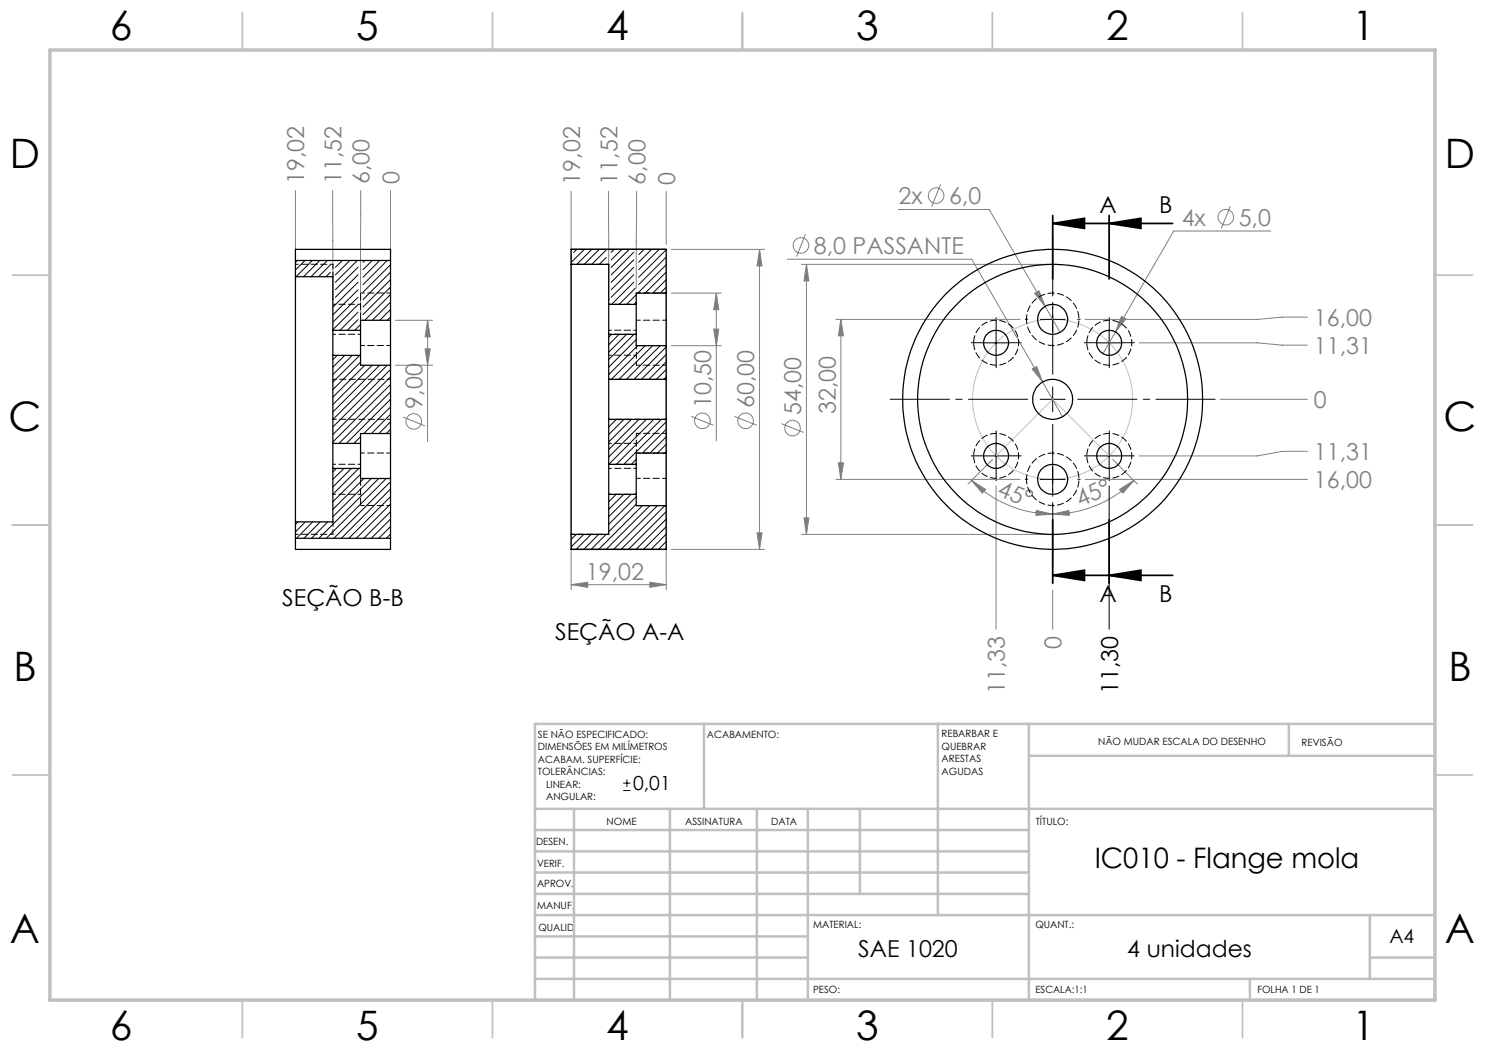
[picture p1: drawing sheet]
<svg xmlns="http://www.w3.org/2000/svg" width="297mm" height="210mm" viewBox="0 0 297 210" stroke-linecap="round" stroke-linejoin="round" font-family="sans-serif">
<g fill="none" stroke="#808080" stroke-width=".2">
<path d="M59.1 38.1v13.8M66.5 38.1l.1 21.8M72.1 38.1v26.9M78.1 38.1v13M114.2 38.3v79.7M121.7 38.3v21.6M127.3 38.3l-.1 19.3M133.2 38.3v10.6M188.1 36.9l-1.8 4.4M133.2 50.9v67.1M134.3 58.6h10M134.3 49.9h18.6"/>
<path d="M143.3 58.6l.5 3.3h-1.1zM143.3 58.6v29.6M151.9 49.9l.5 3.3h-1zM151.9 49.9v60M157.5 51.8h36.8l14.2 24.6M160.3 52.9h49.2M161.1 46.9l-1.8 4.4M161.3 52.9l.5 3.3h-1zM161.3 52.9v54M179.7 41.9h18.1l14.2 24.6M206.9 58.7l.9-.5 1.2 3.1zM246.1 41.2l-1.8 4.5"/>
<path d="M254.2 46.2h-19.5l-14.1 24.5M79.1 64.1h7.4M79.1 73.1h7.4M85 69.8h1l-.5 3.3zM85.5 64.1l.5 3.3h-1zM85.5 64.1v24.2M134.3 69.1h10M142.7 65.8h1.1l-.5 3.3zM167.2 63.9h36.8M168.2 63.9v32M168.2 63.9l.5 3.3h-1zM206.4 73.8l.9-.5 1.2 3.1z"/>
<path d="M208.5 76.4l4 7M224.3 63.3l.9 .5-2.1 2.6zM227.8 68.6h23.7l5 .4h5M244 79.9h17.5M261.5 63.4h-5l-5 .5h-34.5M80.5 83.4l4.5 1.8M138.3 83.3l4.4 1.7M146.9 83.3l4.4 1.7M156.3 84.7l4.4 1.8M167.2 95.9h36.8M167.7 92.6h1l-.5 3.3zM194.3 96.1l2.8 1.8-.6 .7z"/>
<path d="M194.3 96.1a23.1 23.1 0 0 0 16.2 6.7M198.5 91.9l-4.9 4.9M199.2 97.2v28.7M217 95.9h44.5M222.5 91.9l5 4.9M223.9 97.9l2.9-1.8-2.2 2.5zM226.8 96.1a23.1 23.1 0 0 1-16.3 6.7M261.5 90.3h-5l-5 .9h-23.7M114.2 116.9l3.3-.5v1.1zM114.2 116.9h19M130 116.4l3.2 .5-3.2 .6zM134.3 109.9h18.6"/>
<path d="M151.4 106.6h1l-.5 3.3zM160.3 106.9h49.2M160.8 103.6h1l-.5 3.3zM207.3 102.1l3.2 .7-3.3 .3zM210.5 102.8l3.3-.7 .1 1zM210.5 118.1v7.8"/>
<circle cx="187.2" cy="39.1" r="1.56"/>
<circle cx="160.2" cy="49.1" r="1.55"/>
<circle cx="245.2" cy="43.4" r="1.55"/>
<circle cx="82.8" cy="84.3" r="1.55"/>
<circle cx="140.5" cy="84.2" r="1.55"/>
<circle cx="149.1" cy="84.2" r="1.56"/>
<circle cx="158.5" cy="85.6" r="1.56"/>
</g>
<g fill="none" stroke="#000" stroke-width=".2">
<path d="M196.7 68.6h5M199.2 66.1v5M208 79.9h5M208 63.9h5M210.5 61.4v5M210.5 77.4v5M219.4 68.6h4.9M221.8 66.1v5M196.7 91.2h5M199.2 88.7v5M208 95.9h5M210.5 93.4v5"/>
<path d="M219.4 91.2h4.9M221.8 88.7v5M221.8 97.2v28.7M124.6 158.1h1.5M124.6 156.6h1.5M125.4 155.9v1.5"/>
</g>
<path d="M210.5 44.7l6.4-1v2zM210.5 44.7h24M210.5 43.1v12.7M221.8 44.7l6.4-1v2zM221.8 43.1v12.7M210.5 115.1l6.4-1.1v2.1zM210.5 115.1h24M210.5 104v12.7M221.8 115.1l6.4-1.1v2.1zM221.8 104v12.7" fill="none" stroke="#000" stroke-width=".35"/>
<g fill="none" stroke="#c0c0c0" stroke-width=".2">
<path d="M199.2 91.2l11.3-11.3 11.3 11.3"/>
<circle cx="210.5" cy="79.9" r="16"/>
</g>
<path d="M205.5 79.9h-27.5M210.5 74.9v-27.5M215.5 79.9h27.5M210.5 84.9v27.5" fill="none" stroke="#000" stroke-width=".2" stroke-dasharray="15.2 1.3 1.3 1.3" stroke-dashoffset="3.4"/>
<g fill="none" stroke="#000" stroke-width=".2" stroke-dasharray="15.2 1.3 1.3 1.3">
<path d="M210.5 58.9v-.5M196.7 68.5h-2.5M199.2 66v-2.5M199.2 71v2.5M201.7 68.5h2.5M205.5 63.9h-.5M210.5 68.9v.5M215.5 63.9h.5M219.4 68.5h-2.5M221.9 66v-2.5M221.9 71v2.5M224.4 68.5h2.5"/>
<path d="M196.7 91.2h-2.5M199.2 88.7v-2.5M199.2 93.7v2.5M201.7 91.2h2.5M205.5 95.9h-.5M210.5 90.9v-.5M215.5 95.9h.5M219.4 91.2h-2.5M221.9 88.7v-2.5M221.9 93.7v2.5M224.4 91.2h2.5M210.5 100.9v.5"/>
</g>
<g fill="none" stroke="#c0c0c0" stroke-width=".35">
<path d="M48.5 2.5v7.5M98.5 2.5v7.5M148.5 2.5v7.5M198.5 2.5v7.5M248.5 2.5v7.5M2.5 55h7.5M287 55h7.5M2.5 105h7.5M287 105h7.5M2.5 155h7.5M287 155h7.5M48.5 200v7.5"/>
<path d="M98.5 200v7.5M148.5 200v7.5M198.5 200v7.5M248.5 200v7.5"/>
</g>
<g fill="none" stroke="#c0c0c0" stroke-width=".5">
<path d="M140.8 144.8v17M187.6 144.8v38.2M205.8 144.8v55.2M205.8 151.2h81.2M257.8 144.8v6.4M287 144.8h-180v55.2M107 161.8h180M107 178.8h98.8M107 174.5h98.8M107 170.3h98.8M107 166h98.8M114.8 161.8v38.2"/>
<path d="M134 161.8v38.2M151.4 161.8v38.2M161.6 161.8v38.2M172 161.8v17M107 195.8h180M107 191.5h54.6M107 187.3h54.6M107 183h180M250 195.8v4.2M274 191.5h13M274 183v12.8"/>
</g>
<path d="M10 10h277v190h-277z" fill="none" stroke="#c0c0c0" stroke-width=".7"/>
<g fill="#000">
<path d="M210.5 44.7l6.4-1v2zM210.5 115.1l6.4-1.1v2.1z"/>
<path d="M221.8 44.7l6.4-1v2zM221.8 115.1l6.4-1.1v2.1z"/>
</g>
<g fill="#808080">
<path d="M210.5 102.8l3.3-.7 .1 1zM223.9 97.9l2.9-1.8-2.2 2.5z"/>
<path d="M194.3 96.1l2.8 1.8-.6 .7zM207.3 102.1l3.2 .7-3.3 .3z"/>
<path d="M130 116.4l3.2 .5-3.2 .6zM114.2 116.9l3.3-.5v1.1z"/>
<path d="M206.4 73.8l2.1 2.6-1.2-3.1zM206.9 58.7l2.1 2.6-1.2-3.1zM224.3 63.3l-1.2 3.1 2.1-2.6z"/>
<path d="M167.7 92.6h1l-.5 3.3zM168.2 63.9l.5 3.3h-1z"/>
<path d="M142.7 65.8h1.1l-.5 3.3zM143.3 58.6l.5 3.3h-1.1z"/>
<path d="M161.3 52.9l.5 3.3h-1zM160.8 103.6h1l-.5 3.3zM151.9 49.9l.5 3.3h-1zM151.4 106.6h1l-.5 3.3zM85.5 64.1l.5 3.3h-1zM85 69.8h1l-.5 3.3z"/>
</g>
<g fill="none" stroke="#000" stroke-width=".25">
<path d="M59.1 52.1v-2.2h19v2.2M59.1 55.3v49.1M59.1 55.3h7.5v10.8M59.1 52.1v3.2M59.1 52.1h19M78.1 52.1v12M114.2 52.9v54M114.2 52.9v-3h19v8.7M114.2 52.9h7.5v8M133.2 58.6v10.5M133.2 58.6h-6v2.3M66.6 66.1v5"/>
<path d="M66.6 71.1v17.6M66.6 71.1h5.5M66.6 66.1h5.5M72.1 66.1v5M72.1 71.1v2h6M78.1 64.1v9M78.1 64.1h-6v2M78.1 73.1v13.6M121.7 75.9v8M121.7 60.9v6M121.7 60.9h5.5M121.7 66.9v9"/>
<path d="M121.7 66.9h5.5M121.7 75.9h11.5M127.2 60.9v6M127.2 66.9v2.2h6M133.2 75.9v8M133.2 69.1v6.8M66.6 88.7v5M66.6 93.7v10.7h-7.5M66.6 93.7h5.5M66.6 88.7h5.5M72.1 88.7v5M72.1 93.7v2h6"/>
<path d="M78.1 86.7v9M78.1 86.7h-6v2M78.1 95.7v12M121.7 92.9v6M121.7 83.9v9M121.7 98.9v8h-7.5M121.7 98.9h5.5M121.7 83.9h11.5M121.7 92.9h5.5M127.2 92.9v6M127.2 98.9v2.2h6M133.2 90.6v10.5"/>
<path d="M133.2 90.6h-6v2.3M133.2 83.9v6.7M59.1 107.7v2.2h19v-2.2M59.1 107.7h19M59.1 104.4v3.3M133.2 101.1v8.8h-19v-3"/>
<circle cx="199.2" cy="68.6" r="2.5"/>
<circle cx="210.5" cy="79.9" r="4"/>
<circle cx="210.5" cy="79.9" r="30"/>
<circle cx="210.5" cy="79.9" r="27"/>
<circle cx="210.5" cy="63.9" r="3"/>
<circle cx="221.8" cy="68.6" r="2.49"/>
<circle cx="199.2" cy="91.2" r="2.5"/>
<circle cx="210.5" cy="95.9" r="2.99"/>
<circle cx="221.8" cy="91.2" r="2.49"/>
</g>
<path d="M72.1 58.6v5.4M194.7 68.5a4.5 4.5 0 0 1 6.6-3.9 4.5 4.5 0 0 1 .5 7.7 4.5 4.5 0 0 1-7-3.2l-.1-.6M217.4 68.5a4.5 4.5 0 0 1 6.6-3.9 4.5 4.5 0 0 1 .4 7.7 4.5 4.5 0 0 1-7-3.2v-.6M72.1 95.7v5.4M194.7 91.2a4.5 4.5 0 0 1 6.6-4 4.5 4.5 0 0 1 .5 7.7 4.5 4.5 0 0 1-7-3.2l-.1-.5M217.4 91.2a4.5 4.5 0 0 1 6.6-4 4.5 4.5 0 0 1 .4 7.7 4.5 4.5 0 0 1-7-3.2v-.5" fill="none" stroke="#000" stroke-width=".2" stroke-dasharray="1.3 .6" stroke-dashoffset="-.2"/>
<path d="M66.6 55.3v-2.4M205.3 63.9a5.3 5.3 0 0 1 7.7-4.7 5.3 5.3 0 0 1 .5 9 5.3 5.3 0 0 1-8.2-3.8v-.5M205.3 95.9a5.3 5.3 0 0 1 7.7-4.7 5.3 5.3 0 0 1 .5 9 5.3 5.3 0 0 1-8.2-3.8v-.5M66.6 106.9v-2.5" fill="none" stroke="#000" stroke-width=".2" stroke-dasharray="1.3 .6" stroke-dashoffset=".3"/>
<g fill="none" stroke="#000" stroke-width=".2">
<path d="M59.5 52.1l-.4 .4M61 52.1l-1.9 1.9M62.5 52.1l-3.3 3.2M64 52.1l-3.3 3.2M65.5 52.1l-3.3 3.2M66.1 53l-2.4 2.3M66.1 54.5l-.9 .8M66.7 59.9l-.1 .1M68.5 52.1l-1.4 1.4M70 52.1l-2.9 2.9M71.5 52.1l-4.4 4.4M71.6 53.4l-4.5 4.6"/>
<path d="M71.6 55l-4.5 4.5M71.6 56.4l-5 5M71.6 58l-5 5M71.6 59.4l-5 5M73 52.1l-.4 .3M74.4 52.1l-1.8 1.8M76 52.1l-3.4 3.3M77.4 52.1l-4.8 4.8M78.1 52.9l-5.5 5.5M78.1 54.4l-5.5 5.5M78.1 55.9l-5.5 5.5M78.1 57.4l-5.5 5.5"/>
<path d="M78.1 58.9l-5.1 5.2M115.4 49.9l-.7 .6M116.9 49.9l-2.7 2.6M118.4 49.9l-3 3M119.8 49.9l-3 3M121.2 50l-2.8 2.9M121.2 51.5l-1.4 1.4M121.8 59.9l-.1 .1M122.8 49.9l-.6 .6M124.4 49.9l-2.2 2.1M125.8 49.9l-3.6 3.6M126.8 50.4l-4.6 4.6"/>
<path d="M126.8 53.4l-4.6 4.6M126.8 56.4l-4.5 4.5M126.8 52l-4.6 4.5M126.8 55l-4.6 4.5M127.1 57.6l-3.3 3.3M127.2 58.9l-1.9 2M128.8 49.9l-1.1 1M130.3 49.9l-2.6 2.5M131.8 49.9l-4.1 4M133.2 55.9l-2.6 2.7M133.2 49.9l-5.5 5.5M133.2 51.4l-5.5 5.5"/>
<path d="M133.2 52.9l-5.6 5.7M133.2 54.4l-4.2 4.2M133.2 57.4l-1.2 1.2M67.5 71.1l-.9 .8M69 71.1l-2.4 2.3M70.4 71.1l-3.8 3.8M71.6 60.9l-5 5.1M71.6 63.9l-2.1 2.2M71.6 62.4l-3.6 3.7M71.9 71.1l-5.3 5.3M72 65l-1.1 1.1M72.1 72.4l-5.5 5.5"/>
<path d="M73 73.1l-6.4 6.3M74.4 73.1l-7.8 7.8M75.9 73.1l-9.3 9.3M77.4 73.1l-10.8 10.8M78.1 73.9l-11.5 11.5M78.1 75.4l-11.5 11.5M78.1 76.9l-11.5 11.5M78.1 78.4l-10.3 10.3M78.1 79.9l-8.8 8.8M78.1 60.4l-3.6 3.7M78.1 61.9l-2.1 2.2M78.1 63.4l-.7 .7"/>
<path d="M122.3 66.9l-.6 .5M123.8 66.9l-2.1 2.1M125.3 66.9l-3.6 3.5M126.8 66.9l-5.1 5M127.2 67.9l-5.5 5.5M127.2 60.4l-.4 .5M127.5 69.1l-5.8 5.8M129 69.1l-6.7 6.8M130.5 69.1l-6.7 6.8M132 69.1l-6.7 6.8M133.2 69.4l-6.4 6.5M133.2 70.9l-4.9 5"/>
<path d="M133.2 72.4l-3.4 3.5M133.2 73.9l-1.9 2M133.2 75.4l-.4 .5M67.3 93.7l-.7 .7M68.8 93.7l-2.2 2.2M70.3 93.7l-3.7 3.7M71.8 93.7l-5.2 5.2M72.1 87.4l-1.3 1.3M72.1 94.9l-5.5 5.5M72.8 95.7l-6.2 6.2M74.3 95.7l-7.7 7.7M75.7 95.7l-11.9 12"/>
<path d="M77.3 95.7l-12 12M78.1 81.4l-5.3 5.3M78.1 82.9l-3.8 3.8M78.1 84.4l-2.3 2.3M78.1 85.9l-.8 .8M78.1 96.3l-11.3 11.4M78.1 97.8l-9.8 9.9M78.1 99.3l-8.3 8.4M121.7 98.9h.1M121.8 83.9h-.1M123.2 98.9l-1.5 1.5M123.3 83.9l-1.6 1.5"/>
<path d="M124.7 98.9l-3 3M124.8 83.9l-3.1 3M126.2 98.9l-4.5 4.5M126.3 83.9l-4.6 4.5M127.2 99.3l-5.5 5.6M127.2 91.9l-.9 1M127.8 83.9l-6.1 6M129.3 83.9l-7.6 7.5M130.7 83.9l-9 9M132.3 83.9l-9 9M133.2 88.9l-1.7 1.7M133.2 84.4l-8.5 8.5"/>
<path d="M133.2 85.9l-4.7 4.7M133.2 87.4l-3.2 3.2M133.2 90.3l-.2 .3M59.6 104.4l-.5 .5M61.1 104.4l-2 2M62.5 104.4l-3.2 3.3M64.1 104.4l-3.3 3.3M65.5 104.4l-3.2 3.3M78.1 100.8l-6.8 6.9M78.1 102.3l-5.3 5.4M78.1 103.8l-3.8 3.9M78.1 105.3l-2.4 2.4"/>
<path d="M78.1 106.8l-.8 .9M115.3 106.9l-1.1 1M116.7 106.9l-2.5 2.5M118.2 106.9l-3 3M119.7 106.9l-3 3M121.2 106.9l-3 3M127.2 100.9l-5.5 5.5M128.5 101.1l-8.8 8.8M130 101.1l-8.8 8.8M131.5 101.1l-8.8 8.8M133 101.1l-8.8 8.8M133.2 102.3l-7.5 7.6"/>
<path d="M133.2 103.8l-6 6.1M133.2 105.3l-4.5 4.6M133.2 106.8l-3 3.1M133.2 108.3l-1.5 1.6M133.2 109.8v.1"/>
</g>
<path d="M78.1 75.9h-11.5M127.3 69.1v3.9M133.3 75.9h-11.5M66.6 83.9h11.5M121.8 83.9h11.5M127.3 86.7v3.9" fill="none" stroke="#000" stroke-width=".2" stroke-dasharray="1.3 .6" stroke-dashoffset=".6"/>
<path d="M78.1 58.6h-6M133.3 58.6h-6M72.1 69.1h6M127.3 69.1h6M127.3 73h6M133.3 64h-6M78.1 90.6h-6M127.3 95.7h6M133.3 90.6h-6M133.3 86.7h-6M72.1 101.1h6M127.3 101.1h6" fill="none" stroke="#000" stroke-width=".2" stroke-dasharray="1.3 .6" stroke-dashoffset=".5"/>
<g fill="none" stroke="#000" stroke-width=".2" stroke-dasharray="1.3 .6" stroke-dashoffset=".7">
<path d="M66.6 52.9h-7.5M121.8 52.9h-7.5M66.6 66.9h5.5M72.1 60.9h-5.5M121.8 66.9h5.5M121.8 71h5.5M127.3 60.9h-5.5M127.3 66h-5.5M66.6 98.9h5.5M72.1 92.9h-5.5M121.8 98.9h5.5M121.8 93.7h5.5"/>
<path d="M127.3 92.9h-5.5M127.3 88.7h-5.5M59.1 106.9h7.5M114.3 106.9h7.5"/>
</g>
<g font-size="8.1">
<text x="22" y="8">6</text>
<text x="71.2" y="8">5</text>
<text x="121.2" y="8">4</text>
<text x="171.3" y="8">3</text>
<text x="221.3" y="8">2</text>
<text x="270.5" y="8">1</text>
<text x="2" y="33.6">D</text>
<text x="289" y="33.6">D</text>
<text x="1.7" y="86.1">C</text>
<text x="288.7" y="86.1">C</text>
<text x="2.7" y="136.1">B</text>
<text x="289.7" y="136.1">B</text>
<text x="2" y="188.6">A</text>
<text x="289" y="188.6">A</text>
<text x="22" y="208">6</text>
<text x="71.2" y="208">5</text>
<text x="121.2" y="208">4</text>
<text x="171.3" y="208">3</text>
<text x="221.3" y="208">2</text>
<text x="270.5" y="208">1</text>
</g>
<text font-size="5.6" x="218.9" y="173.6">IC010 - Flange mola</text>
<g font-size="4.7" fill="#808080">
<text x="60.9" y="36.8" transform="rotate(-90 60.9 36.8)">19,02</text>
<text x="68.3" y="36.8" transform="rotate(-90 68.3 36.8)">11,52</text>
<text x="73.9" y="36.8" transform="rotate(-90 73.9 36.8)">6,00</text>
<text x="79.9" y="36.8" transform="rotate(-90 79.9 36.8)">0</text>
<text x="116" y="36.9" transform="rotate(-90 116 36.9)">19,02</text>
<text x="123.5" y="36.9" transform="rotate(-90 123.5 36.9)">11,52</text>
<text x="129.1" y="36.9" transform="rotate(-90 129.1 36.9)">6,00</text>
<text x="135" y="36.9" transform="rotate(-90 135 36.9)">0</text>
<text x="179.7" y="40.8">2x</text>
<text x="189.8" y="40.8">6,0</text>
<text x="236.3" y="45.1">4x</text>
<text x="247.7" y="45.1">5,0</text>
<text x="162.8" y="50.8">8,0 PASSANTE</text>
<text x="262.8" y="65.2">16,00</text>
<text x="262.8" y="70.8">11,31</text>
<text x="84.5" y="81.7" transform="rotate(-90 84.5 81.7)">9,00</text>
<text x="142.2" y="81.6" transform="rotate(-90 142.2 81.6)">10,50</text>
<text x="150.9" y="81.6" transform="rotate(-90 150.9 81.6)">60,00</text>
<text x="160.2" y="83" transform="rotate(-90 160.2 83)">54,00</text>
<text x="167.2" y="82.8" transform="rotate(-90 167.2 82.8)">32,00</text>
<text x="262.8" y="81.6">0</text>
<text x="262.8" y="92">11,31</text>
<text x="199.2" y="99" transform="rotate(22 199.2 99)">45°</text>
<text x="216" y="101.4" transform="rotate(-23 216 101.4)">45°</text>
<text x="262.8" y="97.6">16,00</text>
<text x="117.2" y="115.9">19,02</text>
<text x="212.3" y="129.7" transform="rotate(-90 212.3 129.7)">0</text>
<text x="201" y="138.8" transform="rotate(-90 201 138.8)">11,33</text>
</g>
<g font-size="4.7">
<text x="219.9" y="42.6">A</text>
<text x="231.9" y="42.6">B</text>
<text x="56.4" y="121.1">SEÇÃO B-B</text>
<text x="219.9" y="120.4">A</text>
<text x="231.9" y="120.4">B</text>
<text x="111" y="128">SEÇÃO A-A</text>
<text x="223.6" y="138.8" transform="rotate(-90 223.6 138.8)">11,30</text>
<text x="171.7" y="191.3">SAE 1020</text>
<text x="225.5" y="191.3">4 unidades</text>
</g>
<g font-size="3.9">
<text x="126.6" y="158.1">0,01</text>
<text x="277.9" y="188.5">A4</text>
</g>
<g font-size="2">
<text x="107.6" y="147.6">SE NÃO ESPECIFICADO:</text>
<text x="141.4" y="147.6">ACABAMENTO:</text>
<text x="188.3" y="147.5">REBARBAR E</text>
<text x="188.3" y="150">QUEBRAR</text>
<text x="219.6" y="149">NÃO MUDAR ESCALA DO DESENHO</text>
<text x="260.3" y="149.2">REVISÃO</text>
<text x="107.6" y="150.1">DIMENSÕES EM MILÍMETROS</text>
<text x="107.6" y="152.6">ACABAM. SUPERFÍCIE:</text>
<text x="107.6" y="155.1">TOLERÂNCIAS:</text>
<text x="188.3" y="152.5">ARESTAS</text>
<text x="188.3" y="155">AGUDAS</text>
<text x="109.2" y="157.6">LINEAR:</text>
<text x="109.2" y="160.1">ANGULAR:</text>
<text x="121.3" y="165">NOME</text>
<text x="137" y="164.9">ASSINATURA</text>
<text x="154.2" y="164.9">DATA</text>
<text x="207.2" y="164.9">TÍTULO:</text>
<text x="107.2" y="169.1">DESEN.</text>
<text x="107.4" y="173.3">VERIF.</text>
<text x="107.4" y="177.4">APROV.</text>
<text x="107.5" y="181.8">MANUF.</text>
<text x="162.7" y="185.5">MATERIAL:</text>
<text x="207.1" y="185.5">QUANT.:</text>
<text x="107.7" y="186.1">QUALID</text>
<text x="162.6" y="198.5">PESO:</text>
<text x="207.1" y="198.6">ESCALA:1:1</text>
<text x="251.5" y="198.6">FOLHA 1 DE 1</text>
</g>
</svg>
